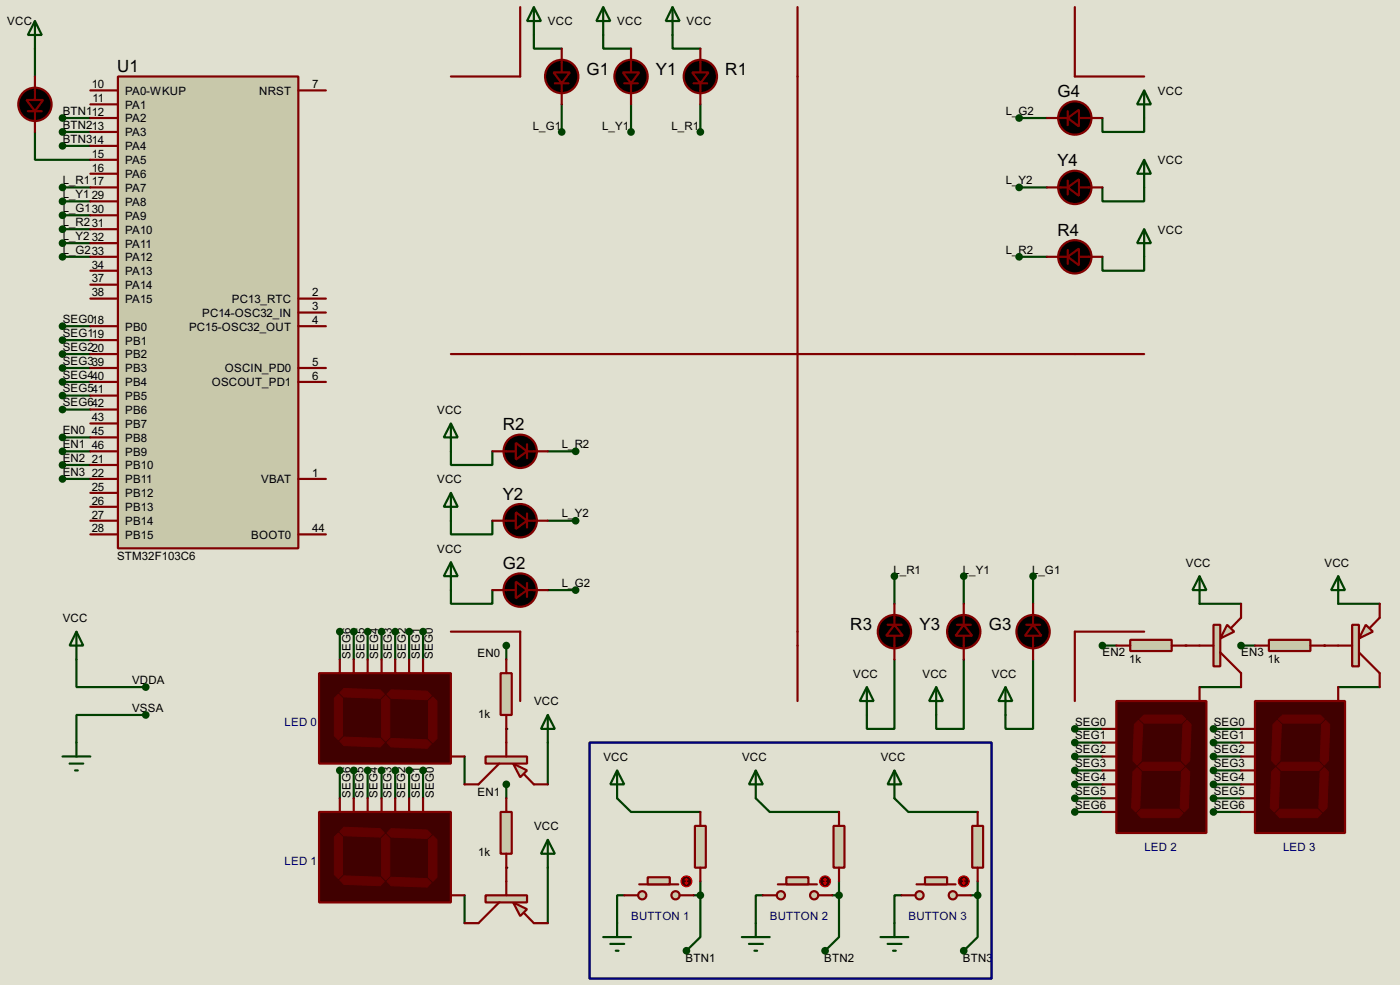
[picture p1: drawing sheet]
<svg xmlns="http://www.w3.org/2000/svg" width="256mm" height="180mm" viewBox="0 0 256 180" stroke-linecap="round" stroke-linejoin="round" font-family="sans-serif">
<path d="M0 0h256.5v180.3h-256.5z" fill="#e0e0d0"/>
<g fill="none" stroke="#004000" stroke-width=".4">
<path d="M97.8 6.4v2.5h5.1M110.5 6.4v2.5h5.1M123.2 6.4v2.5h5.1M202 21.6v2.6h7.6v-2.6M202 34.3v2.6h7.6v-2.6M202 47v2.6h7.6v-2.6M82.6 82.6v2.5h7.6v-2.5M82.6 95.3v2.5h7.6v-2.5M62.3 115.6v5.1M64.8 115.6v5.1M67.4 115.6v5.1M69.9 115.6v5.1"/>
<path d="M72.4 115.6v5.1M75 115.6v5.1M77.5 115.6v5.1M82.6 108v2.5h7.6v-2.5M163.9 120.7v12.7h-5.1v-2.5M176.6 120.7v12.7h-5.1v-2.5M189.3 120.7v12.7h-5.1v-2.5M196.9 133.4h5.1M196.9 135.9h5.1M196.9 138.5h5.1M222.3 133.4h5.1M222.3 135.9h5.1"/>
<path d="M222.3 138.5h5.1M62.3 141v5.1M64.8 141v5.1M67.4 141v5.1M69.9 141v5.1M72.4 141v5.1M75 141v5.1M77.5 141v5.1M113.1 146.1l2.5 2.5h12.7M138.5 146.1l2.5 2.5h12.7M163.9 146.1l2.5 2.5h12.7M196.9 141h5.1"/>
<path d="M196.9 143.6h5.1M196.9 146.1h5.1M196.9 148.6h5.1M222.3 141h5.1M222.3 143.6h5.1M222.3 146.1h5.1M222.3 148.6h5.1M114.4 163.9h-1.3v5.1M127.1 163.9h1.2M128.3 163.9v7.6l-2.5 2.5M128.3 161.3v2.6M139.8 163.9h-1.3v5.1"/>
<path d="M152.5 163.9h1.2M153.7 163.9v7.6l-2.5 2.5M153.7 161.3v2.6M165.2 163.9h-1.3v5.1M177.9 163.9h1.2M179.1 163.9v7.6l-2.5 2.5M179.1 161.3v2.6"/>
</g>
<circle cx="92.8" cy="133.4" r=".2" fill="#004000"/>
<path d="M92.8 118.2v2.5M85.1 138.5v5.1M100.4 135.9v7.7" fill="none" stroke="#004000" stroke-width=".4"/>
<circle cx="92.8" cy="158.8" r=".2" fill="#004000"/>
<path d="M92.8 143.6v2.5M100.4 158.8v10.2M85.1 163.9v5.1" fill="none" stroke="#004000" stroke-width=".4"/>
<circle cx="217.2" cy="118.2" r=".2" fill="#004000"/>
<path d="M219.8 110.5h7.6M219.8 125.8h7.6" fill="none" stroke="#004000" stroke-width=".4"/>
<circle cx="242.6" cy="118.2" r=".2" fill="#004000"/>
<g fill="none" stroke="#004000" stroke-width=".4">
<path d="M6.4 8.9v5.1M102.9 19.1v5.1M115.6 19.1v5.1M128.3 19.1v5.1M6.4 24.2v5.1h10.2M11.5 21.6h5.1M11.5 34.3h5.1M11.5 24.2h5.1M11.5 26.7h5.1M11.5 36.9h5.1M11.5 39.4h5.1M186.7 21.6h5.1"/>
<path d="M186.7 34.3h5.1M11.5 47h5.1M11.5 42h5.1M11.5 44.5h5.1M11.5 59.7h5.1M186.7 47h5.1M11.5 62.3h5.1M11.5 64.8h5.1M11.5 67.4h5.1M11.5 69.9h5.1M11.5 72.4h5.1M11.5 75h5.1"/>
<path d="M11.5 82.6h5.1M11.5 80.1h5.1M11.5 85.1h5.1M11.5 87.7h5.1M100.4 82.6h5.1M100.4 95.3h5.1M100.4 108h5.1M163.9 105.5v5M176.6 105.5v5M189.3 105.5v5M202 118.2h2.5M227.4 118.2h2.5"/>
<path d="M245.2 110.5h7.6M14 120.7v5.1h12.7M26.7 130.9h-12.7v5M245.2 125.8h7.6"/>
</g>
<path d="M21.6 14h33.1v86.4h-33.1z" fill="#c8c8aa" stroke="#800000" stroke-width=".4"/>
<g fill="none" stroke="#800000" stroke-width=".4">
<path d="M16.6 16.6h5M16.6 19.1h5M54.7 16.6h5M95.3 1.3v12.7h-12.7M101.7 15.3h2.5M102.9 8.9v4.4M102.9 15.3v3.8M114.4 15.3h2.5M115.6 8.9v4.4M115.6 15.3v3.8M127.1 15.3h2.5M128.3 8.9v4.4"/>
<path d="M128.3 15.3v3.8M146.1 1.3v127M196.9 1.3v12.7h12.7M16.6 21.6h5M16.6 24.2h5M16.6 26.7h5M16.6 29.3h5M16.6 31.8h5M16.6 34.3h5M16.6 36.9h5M16.6 39.4h5M191.8 21.6h3.8"/>
<path d="M191.8 34.3h3.8M195.6 20.4v2.5M195.6 33.1v2.5M197.7 21.6h4.3M197.7 34.3h4.3M16.6 42h5M16.6 59.7h5M16.6 44.5h5M16.6 47h5M16.6 49.6h5M16.6 52.1h5M16.6 54.7h5"/>
<path d="M54.7 59.7h5M54.7 54.7h5M54.7 57.2h5M191.8 47h3.8M195.6 45.8v2.5M197.7 47h4.3M16.6 67.4h5M16.6 69.9h5M16.6 62.3h5M16.6 64.8h5M16.6 72.4h5M16.6 75h5"/>
<path d="M16.6 77.5h5M54.7 67.4h5M54.7 69.9h5M82.6 64.8h127M16.6 97.8h5M16.6 80.1h5M16.6 82.6h5M16.6 85.1h5M16.6 87.7h5M16.6 90.2h5M16.6 92.8h5M16.6 95.3h5"/>
<path d="M54.7 97.8h5M54.7 87.7h5M90.2 82.6h4.3M90.2 95.3h4.3M96.6 82.6h3.8M96.6 95.3h3.8M96.6 81.3v2.6M96.6 94v2.6M82.6 115.6h12.7v12.7M90.2 108h4.3M96.6 106.7v2.6M96.6 108h3.8"/>
<path d="M162.6 114.4h2.6M163.9 110.5v3.9M163.9 116.4v4.3M175.3 114.4h2.6M176.6 110.5v3.9M176.6 116.4v4.3M188 114.4h2.6M189.3 110.5v3.9M189.3 116.4v4.3M209.6 115.6h-12.7v12.7"/>
</g>
<g fill="#000" stroke="#800000" stroke-width=".4">
<path d="M101.4 13.3h3l-1.5 2zM114.1 13.3h3l-1.5 2zM126.8 13.3h3l-1.5 2zM195.6 21.6l2.1-1.5v3.1zM195.6 34.3l2.1-1.5v3.1zM195.6 47l2.1-1.5v3.1zM94.5 93.8l2.1 1.5-2.1 1.5zM94.5 81.1l2.1 1.5-2.1 1.5zM94.5 106.5l2.1 1.5-2.1 1.5zM163.9 114.4l1.5 2h-3zM176.6 114.4l1.5 2h-3zM189.3 114.4l1.5 2h-3z"/>
<circle cx="102.9" cy="14" r="3.1"/>
<circle cx="115.6" cy="14" r="3.1"/>
<circle cx="128.3" cy="14" r="3.1"/>
<circle cx="196.9" cy="34.3" r="3.1"/>
<circle cx="196.9" cy="21.6" r="3.1"/>
<circle cx="196.9" cy="47" r="3.1"/>
<circle cx="95.3" cy="95.3" r="3.1"/>
<circle cx="95.3" cy="82.6" r="3.1"/>
<circle cx="95.3" cy="108" r="3.1"/>
<circle cx="163.8" cy="115.6" r="3.1"/>
<circle cx="176.5" cy="115.6" r="3.1"/>
<circle cx="189.2" cy="115.6" r="3.1"/>
</g>
<path d="M58.5 148.6h24.1v16.6h-24.1z" fill="#400000" stroke="#800000" stroke-width=".4"/>
<g fill="#600000" stroke="#600000" stroke-width=".18">
<path d="M78.5 153.7l.8-.7 .8 .7v6.9l-.8 .7-.8-.7z" fill-rule="evenodd"/>
<path d="M70.9 161.3l.8-.7 6.6 .2 .7 .8-.7 .8-6.6-.3z" fill-rule="evenodd"/>
<path d="M70.7 152.7l.7 .8v6.8l-.7 .8-.8-.8v-6.8z" fill-rule="evenodd"/>
<path d="M71.7 151.7l6.6 .2 .7 .8-.7 .8-6.6-.3-.8-.7z" fill-rule="evenodd"/>
<path d="M62.3 161.1l.7-.8 6.7 .3 .7 .7-.7 .8-6.7-.2z" fill-rule="evenodd"/>
<path d="M62 152.5l.8 .7v6.9l-.8 .7-.7-.7v-6.9z" fill-rule="evenodd"/>
<path d="M63 151.4l6.7 .3 .7 .8-.7 .7-6.7-.2-.7-.8z" fill-rule="evenodd"/>
</g>
<path d="M62.3 146.1v2.5M64.8 146.1v2.5M67.4 146.1v2.5M69.9 146.1v2.5M72.4 146.1v2.5M75 146.1v2.5M77.5 146.1v2.5M82.6 163.9h2.5" fill="none" stroke="#800000" stroke-width=".4"/>
<path d="M204.5 128.3h16.5v24.2h-16.5z" fill="#400000" stroke="#800000" stroke-width=".4"/>
<g fill="#600000" stroke="#600000" stroke-width=".18">
<path d="M208.8 131.6l.8-.7h6.9l.7 .7-.7 .8h-6.9z" fill-rule="evenodd"/>
<path d="M216.7 132.6l.8-.7 .7 .7-.2 6.6-.8 .8-.7-.8z" fill-rule="evenodd"/>
<path d="M208.6 140.3l.8-.8h6.8l.8 .8-.8 .7h-6.8z" fill-rule="evenodd"/>
<path d="M207.8 132.6l.8-.7 .8 .7-.3 6.6-.8 .8-.7-.8z" fill-rule="evenodd"/>
<path d="M216.5 141.3l.7-.8 .8 .8-.3 6.6-.7 .7-.8-.7z" fill-rule="evenodd"/>
<path d="M208.3 148.9l.8-.8h6.9l.7 .8-.7 .8h-6.9z" fill-rule="evenodd"/>
<path d="M208.3 140.5l.8 .8-.3 6.6-.7 .7-.8-.7 .3-6.6z" fill-rule="evenodd"/>
</g>
<path d="M202 133.4h2.5M202 135.9h2.5M202 138.5h2.5M219.8 125.8v2.5M202 141h2.5M202 143.6h2.5M202 146.1h2.5M202 148.6h2.5" fill="none" stroke="#800000" stroke-width=".4"/>
<path d="M229.9 128.3h16.5v24.2h-16.5z" fill="#400000" stroke="#800000" stroke-width=".4"/>
<g fill="#600000" stroke="#600000" stroke-width=".18">
<path d="M234.2 131.6l.8-.7h6.9l.7 .7-.7 .8h-6.9z" fill-rule="evenodd"/>
<path d="M242.1 132.6l.8-.7 .7 .7-.2 6.6-.8 .8-.7-.8z" fill-rule="evenodd"/>
<path d="M234 140.3l.8-.8h6.8l.8 .8-.8 .7h-6.8z" fill-rule="evenodd"/>
<path d="M233.2 132.6l.8-.7 .8 .7-.3 6.6-.8 .8-.7-.8z" fill-rule="evenodd"/>
<path d="M241.9 141.3l.7-.8 .8 .8-.3 6.6-.7 .7-.8-.7z" fill-rule="evenodd"/>
<path d="M233.7 148.9l.8-.8h6.9l.7 .8-.7 .8h-6.9z" fill-rule="evenodd"/>
<path d="M233 141.3l.7-.8 .8 .8-.3 6.6-.7 .7-.8-.7z" fill-rule="evenodd"/>
</g>
<path d="M227.4 133.4h2.5M227.4 135.9h2.5M227.4 138.5h2.5M245.2 125.8v2.5M227.4 141h2.5M227.4 143.6h2.5M227.4 146.1h2.5M227.4 148.6h2.5" fill="none" stroke="#800000" stroke-width=".4"/>
<g fill="#c8c8aa" stroke="#800000" stroke-width=".4">
<circle cx="149.1" cy="163.9" r=".75"/>
<circle cx="143" cy="163.9" r=".75"/>
</g>
<path d="M142.5 161.9h7.2" fill="none" stroke="#800000" stroke-width=".4"/>
<path d="M144.1 160.6h4v1.3h-4z" fill="#c8c8aa" stroke="#800000" stroke-width=".4"/>
<path d="M139.8 163.9h2.5M149.9 163.9h2.6" fill="none" stroke="#800000" stroke-width=".4"/>
<circle cx="151.1" cy="161.3" r="1" fill="#400000" stroke="#f00" stroke-width=".2"/>
<path d="M150.9 161.6l.3 .3M151.2 160.8v1.1M151.2 160.8l-.3 .3M151.2 160.8l.2 .3M151.4 161.6l-.2 .3" fill="none" stroke="#f00" stroke-width=".2"/>
<path d="M135.9 171.5h5.1M137.2 172.8h2.6M138.2 174h.5M138.5 169v2.5" fill="none" stroke="#004000" stroke-width=".4"/>
<path d="M152.7 151.2h2v7.6h-2z" fill="#c8c8aa" stroke="#800000" stroke-width=".4"/>
<path d="M153.7 148.6v2.6M153.7 158.8v2.5" fill="none" stroke="#800000" stroke-width=".4"/>
<path d="M138.5 141l1.3 2.6h-2.6zM138.5 141v5.1" fill="none" stroke="#004000" stroke-width=".4"/>
<g fill="#004000" stroke="#004000" stroke-width=".4">
<circle cx="153.7" cy="163.9" r=".5"/>
<circle cx="151.1" cy="174" r=".5"/>
</g>
<g fill="#c8c8aa" stroke="#800000" stroke-width=".4">
<circle cx="123.7" cy="163.9" r=".75"/>
<circle cx="117.6" cy="163.9" r=".75"/>
</g>
<path d="M117.1 161.9h7.2" fill="none" stroke="#800000" stroke-width=".4"/>
<path d="M118.7 160.6h4v1.3h-4z" fill="#c8c8aa" stroke="#800000" stroke-width=".4"/>
<path d="M114.4 163.9h2.5M124.5 163.9h2.6" fill="none" stroke="#800000" stroke-width=".4"/>
<circle cx="125.7" cy="161.3" r="1" fill="#400000" stroke="#f00" stroke-width=".2"/>
<path d="M125.5 161.6l.3 .3M125.8 160.8v1.1M125.8 160.8l-.3 .3M125.8 160.8l.2 .3M126 161.6l-.2 .3" fill="none" stroke="#f00" stroke-width=".2"/>
<path d="M110.5 171.5h5.1M111.8 172.8h2.6M112.8 174h.5M113.1 169v2.5" fill="none" stroke="#004000" stroke-width=".4"/>
<path d="M127.3 151.2h2v7.6h-2z" fill="#c8c8aa" stroke="#800000" stroke-width=".4"/>
<path d="M128.3 148.6v2.6M128.3 158.8v2.5" fill="none" stroke="#800000" stroke-width=".4"/>
<path d="M113.1 141l1.3 2.6h-2.6zM113.1 141v5.1" fill="none" stroke="#004000" stroke-width=".4"/>
<g fill="#004000" stroke="#004000" stroke-width=".4">
<circle cx="128.3" cy="163.9" r=".5"/>
<circle cx="125.7" cy="174" r=".5"/>
</g>
<g fill="#c8c8aa" stroke="#800000" stroke-width=".4">
<circle cx="174.5" cy="163.9" r=".75"/>
<circle cx="168.4" cy="163.9" r=".75"/>
</g>
<path d="M167.9 161.9h7.2" fill="none" stroke="#800000" stroke-width=".4"/>
<path d="M169.5 160.6h4v1.3h-4z" fill="#c8c8aa" stroke="#800000" stroke-width=".4"/>
<path d="M165.2 163.9h2.5M175.3 163.9h2.6" fill="none" stroke="#800000" stroke-width=".4"/>
<circle cx="176.5" cy="161.3" r="1" fill="#400000" stroke="#f00" stroke-width=".2"/>
<path d="M176.3 161.6l.3 .3M176.6 160.8v1.1M176.6 160.8l-.3 .3M176.6 160.8l.2 .3M176.8 161.6l-.2 .3" fill="none" stroke="#f00" stroke-width=".2"/>
<path d="M161.3 171.5h5.1M162.6 172.8h2.6M163.6 174h.5M163.9 169v2.5" fill="none" stroke="#004000" stroke-width=".4"/>
<path d="M178.1 151.2h2v7.6h-2z" fill="#c8c8aa" stroke="#800000" stroke-width=".4"/>
<path d="M179.1 148.6v2.6M179.1 158.8v2.5" fill="none" stroke="#800000" stroke-width=".4"/>
<g fill="none" stroke="#004000" stroke-width=".4">
<path d="M97.8 1.3l1.3 2.6h-2.5zM97.8 1.3v5.1M110.5 1.3l1.3 2.6h-2.5zM110.5 1.3v5.1M123.2 1.3l1.3 2.6h-2.5zM123.2 1.3v5.1M209.6 16.6l1.3 2.5h-2.6zM209.6 16.6v5M209.6 29.3l1.3 2.5h-2.6zM209.6 29.3v5M209.6 42l1.3 2.5h-2.6zM209.6 42v5"/>
<path d="M82.6 77.5l1.3 2.6h-2.6zM82.6 77.5v5.1M82.6 90.2l1.3 2.6h-2.6zM82.6 90.2v5.1M82.6 102.9l1.3 2.6h-2.6zM82.6 102.9v5.1M219.8 105.5l1.2 2.5h-2.5zM219.8 105.5v5M245.2 105.5l1.2 2.5h-2.5zM245.2 105.5v5M100.4 130.9l1.3 2.5h-2.6zM100.4 130.9v5"/>
<path d="M158.8 125.8l1.3 2.5h-2.6zM158.8 125.8v5.1M171.5 125.8l1.3 2.5h-2.6zM171.5 125.8v5.1M184.2 125.8l1.3 2.5h-2.6zM184.2 125.8v5.1M100.4 153.7l1.3 2.6h-2.6zM100.4 153.7v5.1M163.9 141l1.3 2.6h-2.6zM163.9 141v5.1"/>
</g>
<g fill="#004000" stroke="#004000" stroke-width=".4">
<circle cx="179.1" cy="163.9" r=".5"/>
<circle cx="176.5" cy="174" r=".5"/>
<circle cx="196.9" cy="133.4" r=".5"/>
<circle cx="196.9" cy="135.9" r=".5"/>
<circle cx="196.9" cy="138.5" r=".5"/>
<circle cx="196.9" cy="141" r=".5"/>
<circle cx="196.9" cy="143.6" r=".5"/>
<circle cx="196.9" cy="146.1" r=".5"/>
<circle cx="196.9" cy="148.6" r=".5"/>
<circle cx="222.3" cy="133.4" r=".5"/>
<circle cx="222.3" cy="135.9" r=".5"/>
<circle cx="222.3" cy="138.5" r=".5"/>
<circle cx="222.3" cy="141" r=".5"/>
<circle cx="222.3" cy="143.6" r=".5"/>
<circle cx="222.3" cy="146.1" r=".5"/>
<circle cx="222.3" cy="148.6" r=".5"/>
<circle cx="77.5" cy="115.6" r=".5"/>
<circle cx="74.9" cy="115.6" r=".5"/>
<circle cx="72.4" cy="115.6" r=".5"/>
<circle cx="69.9" cy="115.6" r=".5"/>
<circle cx="67.3" cy="115.6" r=".5"/>
<circle cx="64.8" cy="115.6" r=".5"/>
<circle cx="62.2" cy="115.6" r=".5"/>
<circle cx="77.5" cy="141" r=".5"/>
<circle cx="74.9" cy="141" r=".5"/>
<circle cx="72.4" cy="141" r=".5"/>
<circle cx="69.9" cy="141" r=".5"/>
<circle cx="67.3" cy="141" r=".5"/>
<circle cx="64.8" cy="141" r=".5"/>
<circle cx="62.2" cy="141" r=".5"/>
</g>
<path d="M58.5 123.2h24.1v16.6h-24.1z" fill="#400000" stroke="#800000" stroke-width=".4"/>
<g fill="#600000" stroke="#600000" stroke-width=".18">
<path d="M78.5 128.3l.8-.7 .8 .7v6.9l-.8 .7-.8-.7z" fill-rule="evenodd"/>
<path d="M70.9 135.9l.8-.7 6.6 .2 .7 .8-.7 .8-6.6-.3z" fill-rule="evenodd"/>
<path d="M70.7 127.3l.7 .8v6.8l-.7 .8-.8-.8v-6.8z" fill-rule="evenodd"/>
<path d="M71.7 126.3l6.6 .2 .7 .8-.7 .8-6.6-.3-.8-.7z" fill-rule="evenodd"/>
<path d="M62.3 135.7l.7-.8 6.7 .3 .7 .7-.7 .8-6.7-.2z" fill-rule="evenodd"/>
<path d="M62 127.1l.8 .7v6.9l-.8 .7-.7-.7v-6.9z" fill-rule="evenodd"/>
<path d="M63 126l6.7 .3 .7 .8-.7 .7-6.7-.2-.7-.8z" fill-rule="evenodd"/>
</g>
<path d="M62.3 120.7v2.5M64.8 120.7v2.5M67.4 120.7v2.5M69.9 120.7v2.5M72.4 120.7v2.5M75 120.7v2.5M77.5 120.7v2.5M82.6 138.5h2.5" fill="none" stroke="#800000" stroke-width=".4"/>
<path d="M91.7 123.2h2.1v7.7h-2.1z" fill="#c8c8aa" stroke="#800000" stroke-width=".4"/>
<path d="M92.8 120.7v2.5M92.8 130.9v2.5" fill="none" stroke="#800000" stroke-width=".4"/>
<path d="M94 139.8l2.6 1.2-1.3 1.3z" fill="#c8c8aa" stroke="#800000" stroke-width=".4"/>
<path d="M89 138.5h7.6v1.3h-7.6z" fill="#c8c8aa" stroke="#800000" stroke-width=".4"/>
<path d="M91.5 139.8l-3.8 3.8h-2.6M92.8 133.4v5.1M96.1 141.8l1.7 1.8h2.6" fill="none" stroke="#800000" stroke-width=".4"/>
<circle cx="92.7" cy="118.2" r=".5" fill="#004000" stroke="#004000" stroke-width=".4"/>
<path d="M91.7 148.6h2.1v7.7h-2.1z" fill="#c8c8aa" stroke="#800000" stroke-width=".4"/>
<path d="M92.8 146.1v2.5M92.8 156.3v2.5" fill="none" stroke="#800000" stroke-width=".4"/>
<path d="M94 165.2l2.6 1.2-1.3 1.3z" fill="#c8c8aa" stroke="#800000" stroke-width=".4"/>
<path d="M89 163.9h7.6v1.3h-7.6z" fill="#c8c8aa" stroke="#800000" stroke-width=".4"/>
<path d="M92.8 158.8v5.1M91.5 165.2l-3.8 3.8h-2.6M96.1 167.2l1.7 1.8h2.6" fill="none" stroke="#800000" stroke-width=".4"/>
<circle cx="92.7" cy="143.6" r=".5" fill="#004000" stroke="#004000" stroke-width=".4"/>
<path d="M207.1 117.1h7.6v2.1h-7.6z" fill="#c8c8aa" stroke="#800000" stroke-width=".4"/>
<path d="M204.5 118.2h2.6M214.7 118.2h2.5" fill="none" stroke="#800000" stroke-width=".4"/>
<path d="M224.8 114.4l1.3 1.2-2.5 1.3z" fill="#c8c8aa" stroke="#800000" stroke-width=".4"/>
<path d="M222.3 114.4h1.3v7.6h-1.3z" fill="#c8c8aa" stroke="#800000" stroke-width=".4"/>
<path d="M217.2 118.2h5.1M223.6 119.4l3.8 3.8v2.6M227.4 110.5v2.6l-1.8 1.8" fill="none" stroke="#800000" stroke-width=".4"/>
<path d="M232.5 117.1h7.6v2.1h-7.6z" fill="#c8c8aa" stroke="#800000" stroke-width=".4"/>
<path d="M229.9 118.2h2.6M240.1 118.2h2.5" fill="none" stroke="#800000" stroke-width=".4"/>
<path d="M250.2 114.4l1.3 1.2-2.5 1.3z" fill="#c8c8aa" stroke="#800000" stroke-width=".4"/>
<path d="M247.7 114.4h1.3v7.6h-1.3z" fill="#c8c8aa" stroke="#800000" stroke-width=".4"/>
<path d="M6.4 14v4.3M5.1 20.4h2.6M6.4 20.4v3.8M242.6 118.2h5.1M249 119.4l3.8 3.8v2.6M252.8 110.5v2.6l-1.8 1.8" fill="none" stroke="#800000" stroke-width=".4"/>
<g fill="#004000" stroke="#004000" stroke-width=".4">
<circle cx="201.9" cy="118.2" r=".5"/>
<circle cx="227.3" cy="118.2" r=".5"/>
<circle cx="26.7" cy="125.8" r=".5"/>
<circle cx="26.7" cy="130.9" r=".5"/>
<circle cx="102.9" cy="24.2" r=".5"/>
<circle cx="115.6" cy="24.2" r=".5"/>
<circle cx="128.3" cy="24.2" r=".5"/>
<circle cx="186.7" cy="21.6" r=".5"/>
<circle cx="186.7" cy="34.3" r=".5"/>
<circle cx="186.7" cy="47" r=".5"/>
<circle cx="163.8" cy="105.5" r=".5"/>
<circle cx="176.5" cy="105.5" r=".5"/>
<circle cx="189.2" cy="105.5" r=".5"/>
<circle cx="105.4" cy="82.6" r=".5"/>
<circle cx="105.4" cy="95.3" r=".5"/>
<circle cx="105.4" cy="108" r=".5"/>
<circle cx="11.4" cy="21.6" r=".5"/>
<circle cx="11.4" cy="24.2" r=".5"/>
<circle cx="11.4" cy="26.7" r=".5"/>
<circle cx="11.4" cy="34.3" r=".5"/>
<circle cx="11.4" cy="36.9" r=".5"/>
<circle cx="11.4" cy="39.4" r=".5"/>
<circle cx="11.4" cy="42" r=".5"/>
<circle cx="11.4" cy="44.5" r=".5"/>
<circle cx="11.4" cy="47" r=".5"/>
<circle cx="11.4" cy="59.7" r=".5"/>
<circle cx="11.4" cy="62.3" r=".5"/>
<circle cx="11.4" cy="64.8" r=".5"/>
<circle cx="11.4" cy="67.4" r=".5"/>
<circle cx="11.4" cy="69.9" r=".5"/>
<circle cx="11.4" cy="72.4" r=".5"/>
<circle cx="11.4" cy="75" r=".5"/>
<circle cx="11.4" cy="80.1" r=".5"/>
<circle cx="11.4" cy="82.6" r=".5"/>
<circle cx="11.4" cy="85.1" r=".5"/>
<circle cx="11.4" cy="87.7" r=".5"/>
</g>
<path d="M108 135.9h73.7v43.2h-73.7z" fill="none" stroke="#000080" stroke-width=".45"/>
<path d="M6.4 3.9l1.3 2.5h-2.6zM6.4 3.9v5M14 115.6l1.3 2.6h-2.5zM14 115.6v5.1M11.5 138.5h5.1M12.8 139.8h2.5M14 135.9v2.6M13.8 141h.5" fill="none" stroke="#004000" stroke-width=".4"/>
<g fill="#000" stroke="#800000" stroke-width=".4">
<path d="M4.9 18.3h3l-1.5 2.1z"/>
<circle cx="6.4" cy="19.1" r="3.1"/>
</g>
<g font-size="3.5">
<text x="21.5" y="13.2">U1</text>
<text x="107.5" y="13.7">G1</text>
<text x="120.2" y="13.7">Y1</text>
<text x="132.9" y="13.7">R1</text>
<text x="193.7" y="17.8">G4</text>
<text x="193.7" y="30.5">Y4</text>
<text x="193.7" y="43.2">R4</text>
<text x="92.1" y="78.8">R2</text>
<text x="92.1" y="91.5">Y2</text>
<text x="92.1" y="104.2">G2</text>
<text x="155.8" y="115.3">R3</text>
<text x="168.5" y="115.3">Y3</text>
<text x="181.2" y="115.3">G3</text>
</g>
<g font-size="2.4">
<text x="1.3" y="4.6">VCC</text>
<text x="100.4" y="4.6">VCC</text>
<text x="113.1" y="4.6">VCC</text>
<text x="125.8" y="4.6">VCC</text>
<text x="16.8" y="16.2">10</text>
<text x="22.9" y="17.3">PA0-WKUP</text>
<text x="47.5" y="17.3">NRST</text>
<text x="57.2" y="16.2">7</text>
<text x="212.1" y="17.3">VCC</text>
<text x="11.5" y="21">BTN112</text>
<text x="11.5" y="23.6">BTN213</text>
<text x="17" y="18.7">11</text>
<text x="22.9" y="22.4">PA2</text>
<text x="22.9" y="19.9">PA1</text>
<text x="97.6" y="23.8">L_G1</text>
<text x="110.3" y="23.8">L_Y1</text>
<text x="123" y="23.8">L_R1</text>
<text x="184.2" y="21">L_G2</text>
<text x="11.5" y="26.1">BTN314</text>
<text x="16.8" y="28.9">15</text>
<text x="22.9" y="25">PA3</text>
<text x="22.9" y="27.5">PA4</text>
<text x="11.5" y="33.7">L_R117</text>
<text x="16.8" y="31.4">16</text>
<text x="22.9" y="30">PA5</text>
<text x="22.9" y="32.6">PA6</text>
<text x="22.9" y="35.1">PA7</text>
<text x="184.2" y="33.7">L_Y2</text>
<text x="212.1" y="30">VCC</text>
<text x="11.5" y="36.3">L_Y129</text>
<text x="11.5" y="38.8">L_G130</text>
<text x="11.5" y="41.3">L_R231</text>
<text x="22.9" y="37.7">PA8</text>
<text x="22.9" y="40.2">PA9</text>
<text x="11.5" y="43.9">L_Y232</text>
<text x="11.5" y="46.4">L_G233</text>
<text x="22.9" y="42.7">PA10</text>
<text x="22.9" y="45.3">PA11</text>
<text x="22.9" y="47.8">PA12</text>
<text x="184.2" y="46.4">L_R2</text>
<text x="212.1" y="42.7">VCC</text>
<text x="16.8" y="49.2">34</text>
<text x="16.8" y="51.7">37</text>
<text x="22.9" y="50.4">PA13</text>
<text x="22.9" y="52.9">PA14</text>
<text x="11.5" y="59.1">SEG018</text>
<text x="16.8" y="54.3">38</text>
<text x="22.9" y="55.4">PA15</text>
<text x="37" y="58">PC14-OSC32_IN</text>
<text x="42.5" y="55.4">PC13_RTC</text>
<text x="57.2" y="54.3">2</text>
<text x="57.2" y="56.8">3</text>
<text x="57.2" y="59.3">4</text>
<text x="11.5" y="61.7">SEG119</text>
<text x="11.5" y="64.2">SEG220</text>
<text x="22.9" y="60.5">PB0</text>
<text x="22.9" y="63.1">PB1</text>
<text x="22.9" y="65.6">PB2</text>
<text x="34.6" y="60.5">PC15-OSC32_OUT</text>
<text x="11.5" y="66.7">SEG339</text>
<text x="11.5" y="69.3">SEG440</text>
<text x="11.5" y="71.8">SEG541</text>
<text x="22.9" y="68.1">PB3</text>
<text x="22.9" y="70.7">PB4</text>
<text x="38.8" y="70.7">OSCOUT_PD1</text>
<text x="41.2" y="68.1">OSCIN_PD0</text>
<text x="57.2" y="67">5</text>
<text x="57.2" y="69.5">6</text>
<text x="11.5" y="74.4">SEG642</text>
<text x="16.8" y="77.1">43</text>
<text x="22.9" y="73.2">PB5</text>
<text x="22.9" y="75.8">PB6</text>
<text x="80.1" y="75.8">VCC</text>
<text x="11.5" y="79.5">EN0</text>
<text x="11.5" y="82">EN1</text>
<text x="16.8" y="79.7">45</text>
<text x="16.8" y="82.2">46</text>
<text x="22.9" y="80.8">PB8</text>
<text x="22.9" y="83.4">PB9</text>
<text x="22.9" y="78.3">PB7</text>
<text x="102.9" y="82">L_R2</text>
<text x="11.5" y="84.5">EN2</text>
<text x="11.5" y="87.1">EN3</text>
<text x="16.8" y="84.7">21</text>
<text x="16.8" y="87.3">22</text>
<text x="16.8" y="89.8">25</text>
<text x="22.9" y="85.9">PB10</text>
<text x="22.9" y="88.5">PB11</text>
<text x="47.8" y="88.5">VBAT</text>
<text x="57.2" y="87.3">1</text>
<text x="80.1" y="88.5">VCC</text>
<text x="16.8" y="92.4">26</text>
<text x="16.8" y="94.9">27</text>
<text x="22.9" y="91">PB12</text>
<text x="22.9" y="93.6">PB13</text>
<text x="102.9" y="94.7">L_Y2</text>
<text x="16.8" y="97.4">28</text>
<text x="22.9" y="96.1">PB14</text>
<text x="22.9" y="98.6">PB15</text>
<text x="46" y="98.6">BOOT0</text>
<text x="57.2" y="97.4">44</text>
<text x="80.1" y="101.2">VCC</text>
<text x="21.4" y="102.6">STM32F103C6</text>
<text x="102.9" y="107.4">L_G2</text>
<text x="163.7" y="105.1">L_R1</text>
<text x="176.4" y="105.1">L_Y1</text>
<text x="189.1" y="105.1">L_G1</text>
<text x="217.2" y="103.7">VCC</text>
<text x="242.6" y="103.7">VCC</text>
<text x="11.5" y="113.9">VCC</text>
<text x="24.2" y="125.2">VDDA</text>
<text x="64.2" y="120.7" transform="rotate(-90 64.2 120.7)">SEG6</text>
<text x="66.8" y="120.7" transform="rotate(-90 66.8 120.7)">SEG5</text>
<text x="69.3" y="120.7" transform="rotate(-90 69.3 120.7)">SEG4</text>
<text x="71.8" y="120.7" transform="rotate(-90 71.8 120.7)">SEG3</text>
<text x="74.4" y="120.7" transform="rotate(-90 74.4 120.7)">SEG2</text>
<text x="76.9" y="120.7" transform="rotate(-90 76.9 120.7)">SEG1</text>
<text x="79.3" y="120.7" transform="rotate(-90 79.3 120.7)">SEG0</text>
<text x="87.5" y="120.3">EN0</text>
<text x="156.3" y="124">VCC</text>
<text x="169" y="124">VCC</text>
<text x="181.7" y="124">VCC</text>
<text x="202" y="120.1">EN2</text>
<text x="206.9" y="121.4">1k</text>
<text x="227.4" y="120.1">EN3</text>
<text x="232.3" y="121.4">1k</text>
<text x="24.2" y="130.3">VSSA</text>
<text x="87.6" y="131.4">1k</text>
<text x="97.8" y="129.1">VCC</text>
<text x="196.9" y="132.8">SEG0</text>
<text x="196.9" y="135.3">SEG1</text>
<text x="196.9" y="137.9">SEG2</text>
<text x="222.3" y="132.8">SEG0</text>
<text x="222.3" y="135.3">SEG1</text>
<text x="222.3" y="137.9">SEG2</text>
<text x="110.5" y="139.3">VCC</text>
<text x="135.9" y="139.3">VCC</text>
<text x="161.3" y="139.3">VCC</text>
<text x="196.9" y="140.4">SEG3</text>
<text x="196.9" y="143">SEG4</text>
<text x="222.3" y="140.4">SEG3</text>
<text x="222.3" y="143">SEG4</text>
<text x="64.2" y="146.1" transform="rotate(-90 64.2 146.1)">SEG6</text>
<text x="66.6" y="146.1" transform="rotate(-90 66.6 146.1)">SEG5</text>
<text x="69.2" y="146.1" transform="rotate(-90 69.2 146.1)">SEG4</text>
<text x="71.7" y="146.1" transform="rotate(-90 71.7 146.1)">SEG3</text>
<text x="74.2" y="146.1" transform="rotate(-90 74.2 146.1)">SEG2</text>
<text x="76.9" y="146.1" transform="rotate(-90 76.9 146.1)">SEG1</text>
<text x="79.5" y="146.1" transform="rotate(-90 79.5 146.1)">SEG0</text>
<text x="87.5" y="145.7">EN1</text>
<text x="196.9" y="145.5">SEG5</text>
<text x="196.9" y="148">SEG6</text>
<text x="222.3" y="145.5">SEG5</text>
<text x="222.3" y="148">SEG6</text>
<text x="97.8" y="152">VCC</text>
<text x="87.6" y="156.8">1k</text>
<text x="125.6" y="176.2">BTN1</text>
<text x="151" y="176.2">BTN2</text>
<text x="176.4" y="176.2">BTN3</text>
</g>
<g font-size="2.4" fill="#000080">
<text x="52.1" y="132.9">LED 0</text>
<text x="209.6" y="155.7">LED 2</text>
<text x="235" y="155.7">LED 3</text>
<text x="52.1" y="158.3">LED 1</text>
<text x="115.6" y="168.4">BUTTON 1</text>
<text x="141" y="168.4">BUTTON 2</text>
<text x="166.4" y="168.4">BUTTON 3</text>
</g>
</svg>
